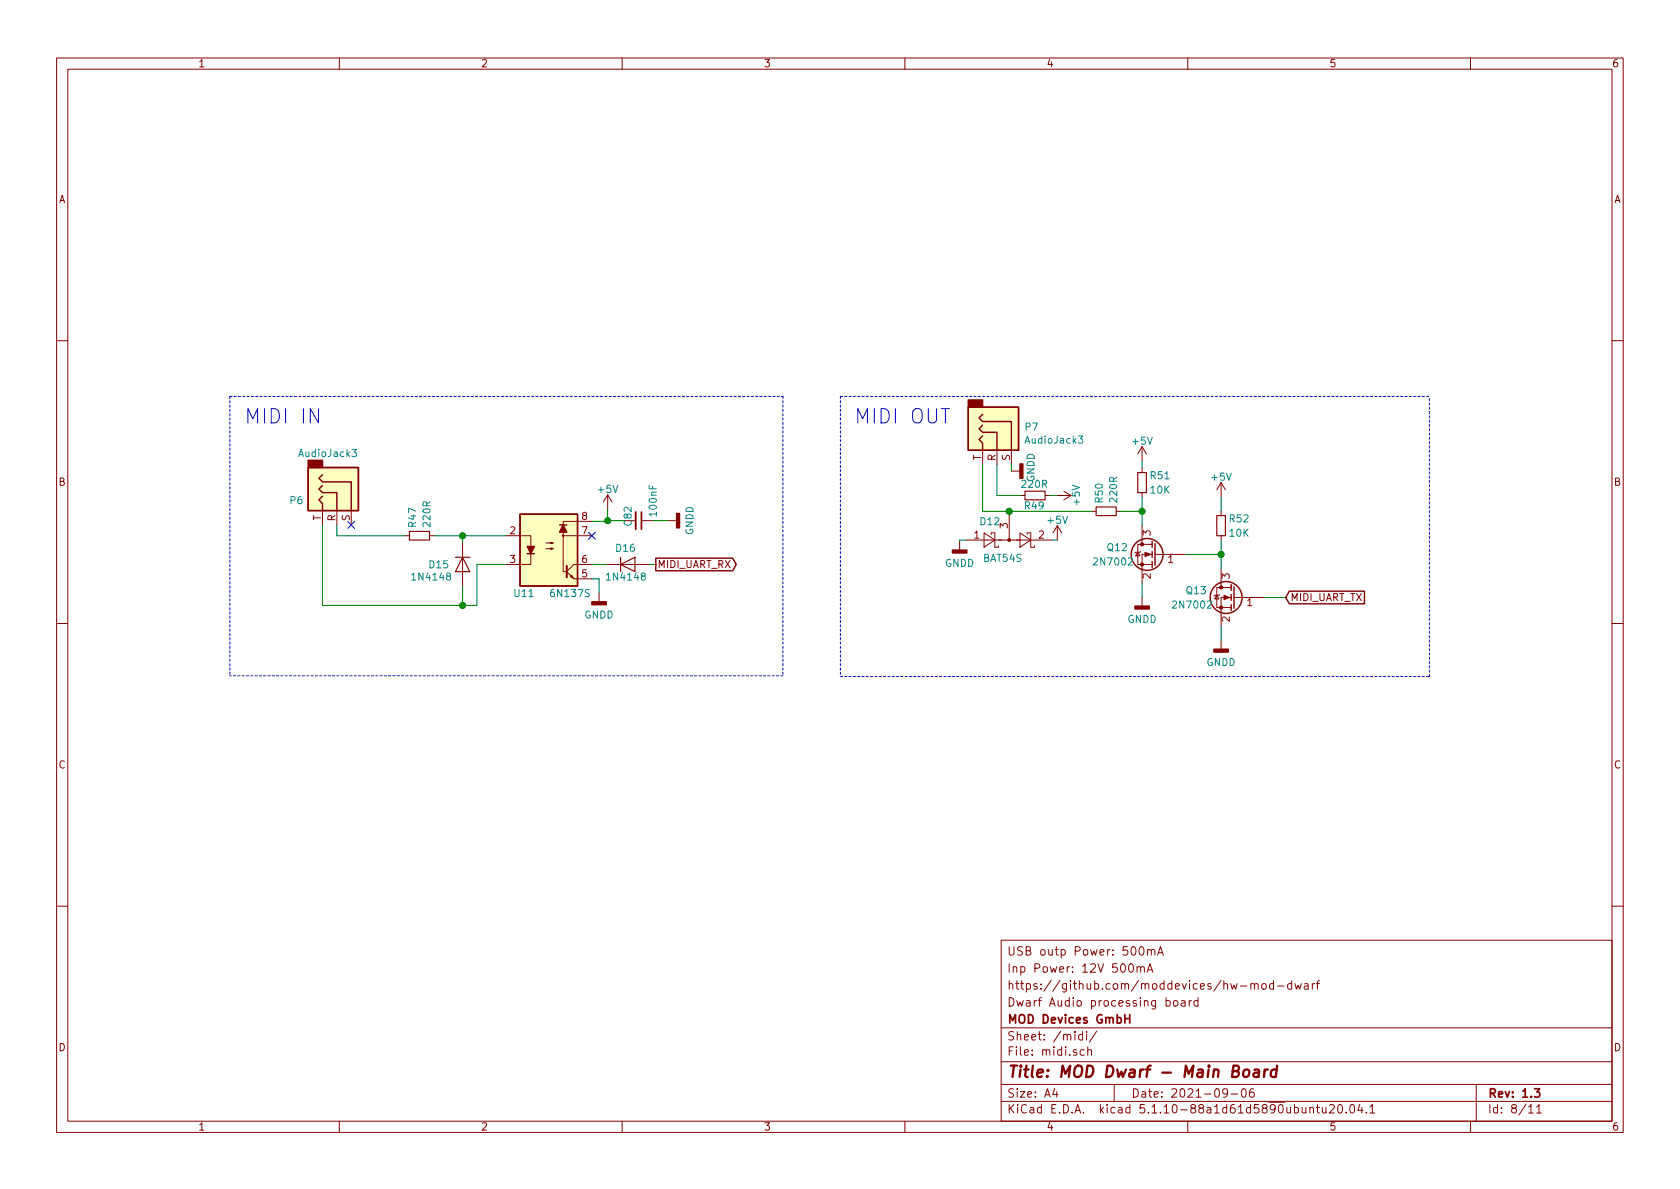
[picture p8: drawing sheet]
<svg xmlns="http://www.w3.org/2000/svg" width="297mm" height="210mm" viewBox="0 0 297 210" stroke-linecap="round" stroke-linejoin="round" font-family="sans-serif">
<g fill="none" stroke="#840000" stroke-width=".18">
<path d="M10 10.3h277v189.9h-277zM12 12.2h273v186.1h-273zM60 10.3v1.9M110 10.3v1.9M160 10.3v1.9M210 10.3v1.9M260 10.3v1.9M10 60.2h2M173.7 79.6v2.6M176.3 79.6v2.6M178.8 79.6v2.6M201.9 79v2.5"/>
<path d="M201.9 79l-.7 1.3M201.9 79l.8 1.3M285 60.2h2M57 90.3v2.5M59.6 90.3v2.5M62.1 90.3v2.5M71.6 94.7h.8M75.9 94.7h.8M81.8 96v7.6M89.4 94.7h4.5v5.1h-4.5M96.5 97h1.3l-.4 .1v-.2l.4 .1M96.5 96h1.3l-.4 .1v-.2l.4 .1"/>
<path d="M99.6 94.7h5M104.6 92.2h-5v8.9h.6M104.6 99.8h-3.1l-1.2 1.2M107.2 99.8h7.6M107.4 87.5l-.7 1.3M107.4 87.5v2.5M107.4 87.5l.8 1.3M110.4 92.1h2M113.4 92.1h2M118.1 92.1h1.5M169.7 95.8v1.5M170.8 95.5h15.3"/>
<path d="M174 94.2l1.9 1.3-1.9 1.3zM175.3 94.5v-.3h.6v2.6h.6v-.3M178.4 90.4v5.1M178.8 83.3h1.5M180.3 94.2l1.9 1.3-1.9 1.3zM180.5 87.6h.7M181.6 94.5v-.3h.6v2.6h.7v-.3M184.8 87.6h.7M186.8 87.6h2.6M186.9 93l-.7 1.2M186.9 93v2.5M186.9 93l.8 1.2"/>
<path d="M188.1 86.9l1.3 .7M189.4 87.6l-1.3 .8M193 90.4h.8M197.4 90.4h.7M201.2 97.7l.3 .6h-.7zM201.7 97.5l-.2 .2h-.7l-.1 .1M201.9 96.3h-.7v3.5h2.5M201.9 82.8v.8M201.9 87.1v.8M201.9 93v3.3M201.9 96.3h1.8M203.7 98h-1.8v5.1"/>
<path d="M204.2 98h.2M204.5 98h5M215.9 85.3v2.6M215.9 90.4v.8M215.9 94.7v.8M215.9 85.3l-.8 1.3M215.9 85.3l.8 1.3M10 110.3h2M100.3 101.2l1.2 1.2h3.1M100.8 102l.3-.3 .2 .5zM105.9 104.9v1.5M201.9 105.7v1.5"/>
<path d="M215.1 105.3l.4 .6h-.7zM215.6 105.2l-.1 .1h-.7l-.2 .1M215.9 103.9h-.8v3.5h2.6M215.9 103.9h1.8M215.9 100.6v3.3M215.9 113.3v1.5M217.7 105.7h-1.8v5M218.2 105.7h.2M218.4 105.7h5.1M285 110.3h2M10 160.2h2M177 166.3h108v32h-108z"/>
<path d="M199.7 170.6l.2-.2a.8 .8 0 0 1 .5 .8 .8 .8 0 0 1-.5 .7l-.2-.1-.2-.4zM201 171.1l.3-.2 .3 .1 .1 .9M201 170.9v1M201.5 167.6l.3-.2a.81 .81 0 0 1 .5 .6 .81 .81 0 0 1-.2 .8l-.2 .1a.79 .79 0 0 1-.4-1.3zM201.7 171.1a.36 .36 0 0 1 .3-.2 .36 .36 0 0 1 .3 .2v.8M202.8 171.9l.5-1.5 .5 1.5M202.9 168h.1a.37 .37 0 0 1 .6 .1v.8M202.9 167.9v1M203 171.5h.7M203.6 168.1v-.1a.37 .37 0 0 1 .6 .1v.8M204.7 168.9l.5-1.5 .5 1.5M204.8 168.5h.7"/>
<path d="M206.2 177l.4-.1 .3 .3-.1 .6-.2 .1-.4-.1M207.5 177.1l.2-.2 .5 .2v.7l-.2 .1-.5-.1zM208.9 177h.6v.9M209.5 177.3l-.5 .1-.2 .2 .2 .3 .5-.1M210.3 176.9v1M210.7 176.9l-.4 .2v.1M211.8 177l-.4-.1-.3 .3 .1 .6 .2 .1 .4-.1M211.8 176.4v1.5M221.2 174.1v-.1a.37 .37 0 0 1 .6 .1v.8M221.2 173.9v1M221.8 174.1l.2-.2 .4 .1 .1 .9M223.2 174.1l.2-.2 .4 .2 .1 .5-.2 .2-.3 .1-.2-.1z"/>
<path d="M225.2 174l-.5-.1-.2 .3 .1 .6h.6M225.2 173.4v1.5M225.9 174.4h1.1M228.4 174l-.5-.1-.2 .3v.6l.2 .1 .5-.1M228.4 173.4v1.5M229 173.9l.2 1 .3-.7 .3 .7 .3-1M230.7 174h.5l.1 .9M231.3 174.3l-.5 .1-.2 .2 .2 .3 .5-.1M232 173.9v1M232.4 173.9l-.3 .2-.1 .1M232.7 173.9h.6M233.3 173.4l-.4 .3v1.2"/>
<path d="M285 160.2h2M60 198.3v1.9M110 198.3v1.9M160 198.3v1.9M177 194.8h108M177 191.8h108M177 187.8h108M177 181.8h108M186.5 192.5l-.4 1h1M186.8 193v1M191.4 183l-.4-.1-.3 .3 .1 .6h.6M191.4 182.4v1.5"/>
<path d="M191.7 185.7l-.4-.1-.3 .3 .1 .6 .2 .1 .4-.1M192.1 182.4v.2M192.1 182.9v1M192.3 185.7h.1a.37 .37 0 0 1 .6 .1v.8M192.3 185.1v1.5M193.9 182.3l-1.3 2M197 191.8v3M210 198.3v1.9M217 193.2l-.1 .2a.48 .48 0 0 1-.6-.1v-.6a.48 .48 0 0 1 .6-.1l.1 .1a1.19 1.19 0 0 1-.2 1.2l-.5 .1M217.7 193.5h1.1M219.6 192.7l.4-.2a.94 .94 0 0 1 0 1.5 .82 .82 0 0 1-.4-1.3zM221.6 192.5a.59 .59 0 0 0-.7 .7l.1 .7 .2 .1 .5-.1 .1-.5-.2-.2-.4-.1-.3 .3"/>
<path d="M231.6 196l.2-.2 .4 .1v.9M231.6 195.8v1M232.7 195.8h.6M232.9 195.3v1.3l.4 .2M233.8 195.8l.1 .9 .3 .1 .2-.1M234.4 195.8v1M235.1 195.5l.2-.2h.4l.2 .5-.9 1h.9M236.7 195.4l.3-.1a.94 .94 0 0 1 0 1.5h-.1a1 1 0 0 1-.2-1.4zM238 196.7v.1M238.8 195.5l.3-.2a.94 .94 0 0 1 0 1.5 .82 .82 0 0 1-.3-1.3zM240.4 195.2l-.3 1.1h.9M240.8 195.8v1"/>
<path d="M241.6 196.7v.1M242.2 195.8l.4-.5v1.5M242.2 196.8h.9M260 198.3v1.9M261 191.8v6.5M270.3 195.8l.4-.5v1.5M270.3 196.8h.8M271.7 195.8l.4-.5v1.5M271.7 196.8h.8"/>
<circle cx="99.6" cy="94.7" r=".13"/>
</g>
<path d="M113.4 90.5v3.1M198.9 179.4v1.5M199.7 179.4v1.5M198.9 180.1h.8M271.3 192.5h.9l-.5 .6 .5 .1v.7l-.2 .1-.7-.1" fill="none" stroke="#840000" stroke-width=".3"/>
<path d="M220 189.3a.53 .53 0 0 1 .5-.2 .53 .53 0 0 1 .4 .4l-.1 .6a.54 .54 0 0 1-.5 .4 .54 .54 0 0 1-.5-.4zM221.8 189.2h.8l-.1 1.2M222.6 189.6l-.7 .1a.4 .4 0 0 0-.3 .3 .4 .4 0 0 0 .2 .4l.7-.1M223.6 189.1l-.1 1.3M224.2 189.1a.55 .55 0 0 0-.6 .4M225.7 189.2a.68 .68 0 0 0-1 .3v.6l.1 .2 .2 .1 .6-.1M225.8 188.4l-.2 2" fill="none" stroke="#840000" stroke-width=".41"/>
<path d="M72.4 94h3.5v1.5h-3.5zM80.5 98.5h2.6M81.8 98.5l1.3 2.6h-2.6zM109.7 99.8l2.6-1.3v2.6zM109.7 98.5v2.6M181.2 86.9h3.6v1.5h-3.6zM193.8 89.7h3.6v1.5h-3.6zM201.2 83.6h1.5v3.5h-1.5zM215.1 91.2h1.6v3.5h-1.6z" fill="none" stroke="#840000" stroke-width=".2"/>
<g fill="#ffffc2" stroke="#ffffc2" stroke-width=".18">
<path d="M171.2 72h8.9v7.6h-8.9z"/>
<path d="M54.5 82.7h8.9v7.6h-8.9z"/>
<path d="M91.9 90.9h10.2v12.7h-10.2z"/>
</g>
<g fill="none" stroke="#840000" stroke-width=".25">
<path d="M171.2 72h8.9v7.6h-8.9zM173.7 77.1l-.6 .6 .6 .7v1.2M173.7 75.2l-.6 .6 .6 .6h2.6v3.2M173.7 73.3l-.6 .6 .6 .6h5.1v5.1M54.5 82.7h8.9v7.6h-8.9zM57 87.8l-.6 .6 .6 .6v1.3M57 85.8l-.6 .7 .6 .6h2.6v3.2M57 83.9l-.6 .7 .6 .6h5.1v5.1M91.9 90.9h10.2v12.7h-10.2zM93.2 97.9h1.3M98.9 92.8h1.3M116 98.7h13.5l.7 1.1-.7 1.1h-13.5z"/>
<path d="M203.7 95.8v1M203.7 97.5v1M203.7 99.3v1M204.2 96.1v3.8M217.7 103.4v1M217.7 105.2v1M217.7 106.9v1M218.2 103.8v3.8M228 104.5h13.2v2.3h-13.2l-.7-1.1z"/>
<circle cx="202.8" cy="98" r="2.82"/>
<circle cx="216.8" cy="105.7" r="2.82"/>
</g>
<g fill="#840000" stroke="#840000" stroke-width=".25">
<path d="M171.2 70.7h2.5v1.3h-2.5z"/>
<path d="M119.6 90.8h.5v2.5h-.5z"/>
<path d="M168.4 97.3h2.5v.5h-2.5z"/>
<path d="M54.5 81.4h2.5v1.3h-2.5z"/>
<path d="M200.7 107.2h2.5v.5h-2.5z"/>
<path d="M214.6 114.8h2.6v.5h-2.6z"/>
<path d="M180.3 82h.5v2.6h-.5z"/>
<path d="M104.6 106.4h2.6v.5h-2.6z"/>
<path d="M93.2 96.6h1.3l-.6 1.3z"/>
<path d="M99.6 92.8l.6 1.3h-1.3z"/>
</g>
<path d="M62.2 79.5h.8l-.4 .5 .4 .1-.1 .6h-.5l-.2-.1M190.7 77.1h.7l-.4 .5 .4 .1-.1 .6-.4 .1-.2-.1" fill="none" stroke="#008484" stroke-width=".18"/>
<path d="M112.4 90.5v3.1" fill="none" stroke="#840000" stroke-width=".33"/>
<g fill="#840000" stroke="#840000" stroke-width=".18">
<path d="M216.4 105.3l1 .4-1 .3z"/>
<path d="M202.4 97.7l1.1 .3-1.1 .4z"/>
<circle cx="178.4" cy="95.5" r=".25"/>
<circle cx="215.9" cy="107.4" r=".28"/>
<circle cx="215.9" cy="103.9" r=".28"/>
<circle cx="201.9" cy="99.8" r=".28"/>
<circle cx="201.9" cy="96.3" r=".28"/>
</g>
<path d="M100.2 100.1v2" fill="none" stroke="#840000" stroke-width=".36"/>
<path d="M40.6 70.1v49.4M40.6 70.1h97.8M138.4 70.1v49.4M148.6 70.1v49.5M148.6 70.1h104.1M138.4 119.5h-97.8M148.6 119.6h104.1M252.7 119.6v-49.5" fill="none" stroke="#0000c2" stroke-width=".18" stroke-dasharray=".4 .4"/>
<g fill="none" stroke="#008400" stroke-width=".18">
<path d="M57 92.8v14.3h27.3v-7.3h5.1M59.6 92.8v1.9h12M76.7 94.7h12.7M81.8 94.7v1.3M104.6 99.8h2.6M107.4 92.1h3M107.4 90v2.2h-2.8M114.8 99.8h1.2M115.4 92.1h2.7M170.8 95.5h-1.1v.3M173.7 82.2v8.2h19.3M176.3 82.2v5.4h4.2"/>
<path d="M178.8 82.2v1.1M185.5 87.6h1.3M186.1 95.5h.8M198.1 90.4h3.8M201.9 81.5v1.3M201.9 87.9v5.1M209.5 98h6.4M215.9 87.9v2.5M215.9 95.5v5.1M81.8 103.6v3.5M104.6 102.4h1.3v2.5M201.9 103.1v2.6"/>
<path d="M215.9 110.7v2.6M223.5 105.7h3.8"/>
</g>
<path d="M56.3 72.3v2.5l-1.4-2.5v2.5" fill="none" stroke="#0000c2" stroke-width=".18"/>
<g fill="#008400" stroke="#008400" stroke-width=".25">
<circle cx="81.8" cy="107.1" r=".51"/>
<circle cx="178.4" cy="90.4" r=".51"/>
<circle cx="81.8" cy="94.7" r=".51"/>
<circle cx="107.4" cy="92.1" r=".51"/>
<circle cx="215.9" cy="98" r=".51"/>
<circle cx="201.9" cy="90.4" r=".51"/>
</g>
<path d="M61.5 92.2l1.2 1.2M62.7 92.2l-1.2 1.2M104 94.1l1.3 1.2M105.3 94.1l-1.3 1.2" fill="none" stroke="#000084" stroke-width=".18"/>
<g font-size="3.5" fill="#0000c2">
<text x="43.2" y="74.9">MIDI IN</text>
<text x="151" y="74.9">MIDI OUT</text>
</g>
<text font-size="2.8" fill="#840000" x="178" y="190.5">Title: MOD Dwarf - Main Board</text>
<g font-size="2.1" fill="#840000">
<text x="178" y="172">Inp Power: 12V 500mA</text>
<text x="178" y="169">USB outp Power: 500mA</text>
<text x="178" y="178">Dwarf Audio processing board</text>
<text x="178" y="175">https://github.com/moddevices/hw-mod-dwarf</text>
<text x="178" y="184">Sheet: /midi/</text>
<text x="178" y="181">MOD Devices GmbH</text>
<text x="178" y="186.7">File: midi.sch</text>
<text x="178" y="196.9">KiCad E.D.A. kicad 5.1.10-88a1d61d5890ubuntu20.04.1</text>
<text x="178" y="194.1">Size: A4</text>
<text x="200" y="194.1">Date: 2021-09-06</text>
<text x="263" y="194.1">Rev: 1.3</text>
<text x="263" y="196.9">Id: 8/11</text>
</g>
<g font-size="1.8" fill="#840000">
<text x="35" y="11.9">1</text>
<text x="85" y="11.9">2</text>
<text x="135" y="11.9">3</text>
<text x="185" y="11.9">4</text>
<text x="235" y="11.9">5</text>
<text x="285" y="11.9">6</text>
<text x="10.4" y="35.9">A</text>
<text x="285.4" y="35.9">A</text>
<text x="173.5" y="81.4" transform="rotate(-90 173.5 81.4)">T</text>
<text x="176" y="81.5" transform="rotate(-90 176 81.5)">R</text>
<text x="178.6" y="81.5" transform="rotate(-90 178.6 81.5)">S</text>
<text x="10.4" y="85.9">B</text>
<text x="285.4" y="85.9">B</text>
<text x="56.8" y="92.1" transform="rotate(-90 56.8 92.1)">T</text>
<text x="59.3" y="92.2" transform="rotate(-90 59.3 92.2)">R</text>
<text x="61.8" y="92.1" transform="rotate(-90 61.8 92.1)">S</text>
<text x="90.2" y="94.5">2</text>
<text x="102.9" y="94.5">7</text>
<text x="102.9" y="91.9">8</text>
<text x="172.2" y="95.2">1</text>
<text x="178.2" y="93.4" transform="rotate(-90 178.2 93.4)">3</text>
<text x="183.7" y="95.2">2</text>
<text x="203.5" y="94.7" transform="rotate(-90 203.5 94.7)">3</text>
<text x="90.2" y="99.6">3</text>
<text x="102.9" y="99.6">6</text>
<text x="116.2" y="100.5">MIDI_UART_RX</text>
<text x="206.5" y="99.6">1</text>
<text x="102.9" y="102.1">5</text>
<text x="203.5" y="102.3" transform="rotate(-90 203.5 102.3)">2</text>
<text x="217.4" y="102.3" transform="rotate(-90 217.4 102.3)">3</text>
<text x="220.5" y="107.2">1</text>
<text x="228.1" y="106.3">MIDI_UART_TX</text>
<text x="217.4" y="110" transform="rotate(-90 217.4 110)">2</text>
<text x="10.4" y="135.9">C</text>
<text x="285.4" y="135.9">C</text>
<text x="10.4" y="185.9">D</text>
<text x="285.4" y="185.9">D</text>
<text x="35" y="199.9">1</text>
<text x="85" y="199.9">2</text>
<text x="135" y="199.9">3</text>
<text x="185" y="199.9">4</text>
<text x="235" y="199.9">5</text>
<text x="285" y="199.9">6</text>
</g>
<g font-size="1.8" fill="#008484">
<text x="181.3" y="76.1">P7</text>
<text x="53" y="80.8">AudioJack3</text>
<text x="181.5" y="78.5">AudioJack3</text>
<text x="200.3" y="78.7">+5V</text>
<text x="51.3" y="89.1">P6</text>
<text x="105.8" y="87.2">+5V</text>
<text x="180.8" y="86.3">220R</text>
<text x="182.9" y="85.3" transform="rotate(-90 182.9 85.3)">GNDD</text>
<text x="190.9" y="89.2" transform="rotate(-90 190.9 89.2)">+5V</text>
<text x="195" y="88.8" transform="rotate(-90 195 88.8)">R50</text>
<text x="197.5" y="88.7" transform="rotate(-90 197.5 88.7)">220R</text>
<text x="203.5" y="84.8">R51</text>
<text x="203.5" y="87.3">10K</text>
<text x="214.3" y="85">+5V</text>
<text x="73.6" y="93.2" transform="rotate(-90 73.6 93.2)">R47</text>
<text x="76.1" y="93" transform="rotate(-90 76.1 93)">220R</text>
<text x="111.7" y="92.9" transform="rotate(-90 111.7 92.9)">C82</text>
<text x="116.1" y="91.1" transform="rotate(-90 116.1 91.1)">100nF</text>
<text x="122.6" y="94.7" transform="rotate(-90 122.6 94.7)">GNDD</text>
<text x="173.4" y="92.9">D12</text>
<text x="181.2" y="90.1">R49</text>
<text x="185.3" y="92.6">+5V</text>
<text x="217.4" y="92.4">R52</text>
<text x="217.4" y="94.9">10K</text>
<text x="75.9" y="100.5">D15</text>
<text x="109" y="97.6">D16</text>
<text x="167.1" y="100.2">GNDD</text>
<text x="173.9" y="99.4">BAT54S</text>
<text x="193.7" y="100">2N7002</text>
<text x="195.9" y="97.5">Q12</text>
<text x="73.2" y="102.7">1N4148</text>
<text x="91" y="105.6">U11</text>
<text x="97.6" y="105.6">6N137S</text>
<text x="107.6" y="102.7">1N4148</text>
<text x="207.7" y="107.6">2N7002</text>
<text x="209.8" y="105.1">Q13</text>
<text x="103.3" y="109.4">GNDD</text>
<text x="199.3" y="110.2">GNDD</text>
<text x="213.3" y="117.8">GNDD</text>
</g>
</svg>
